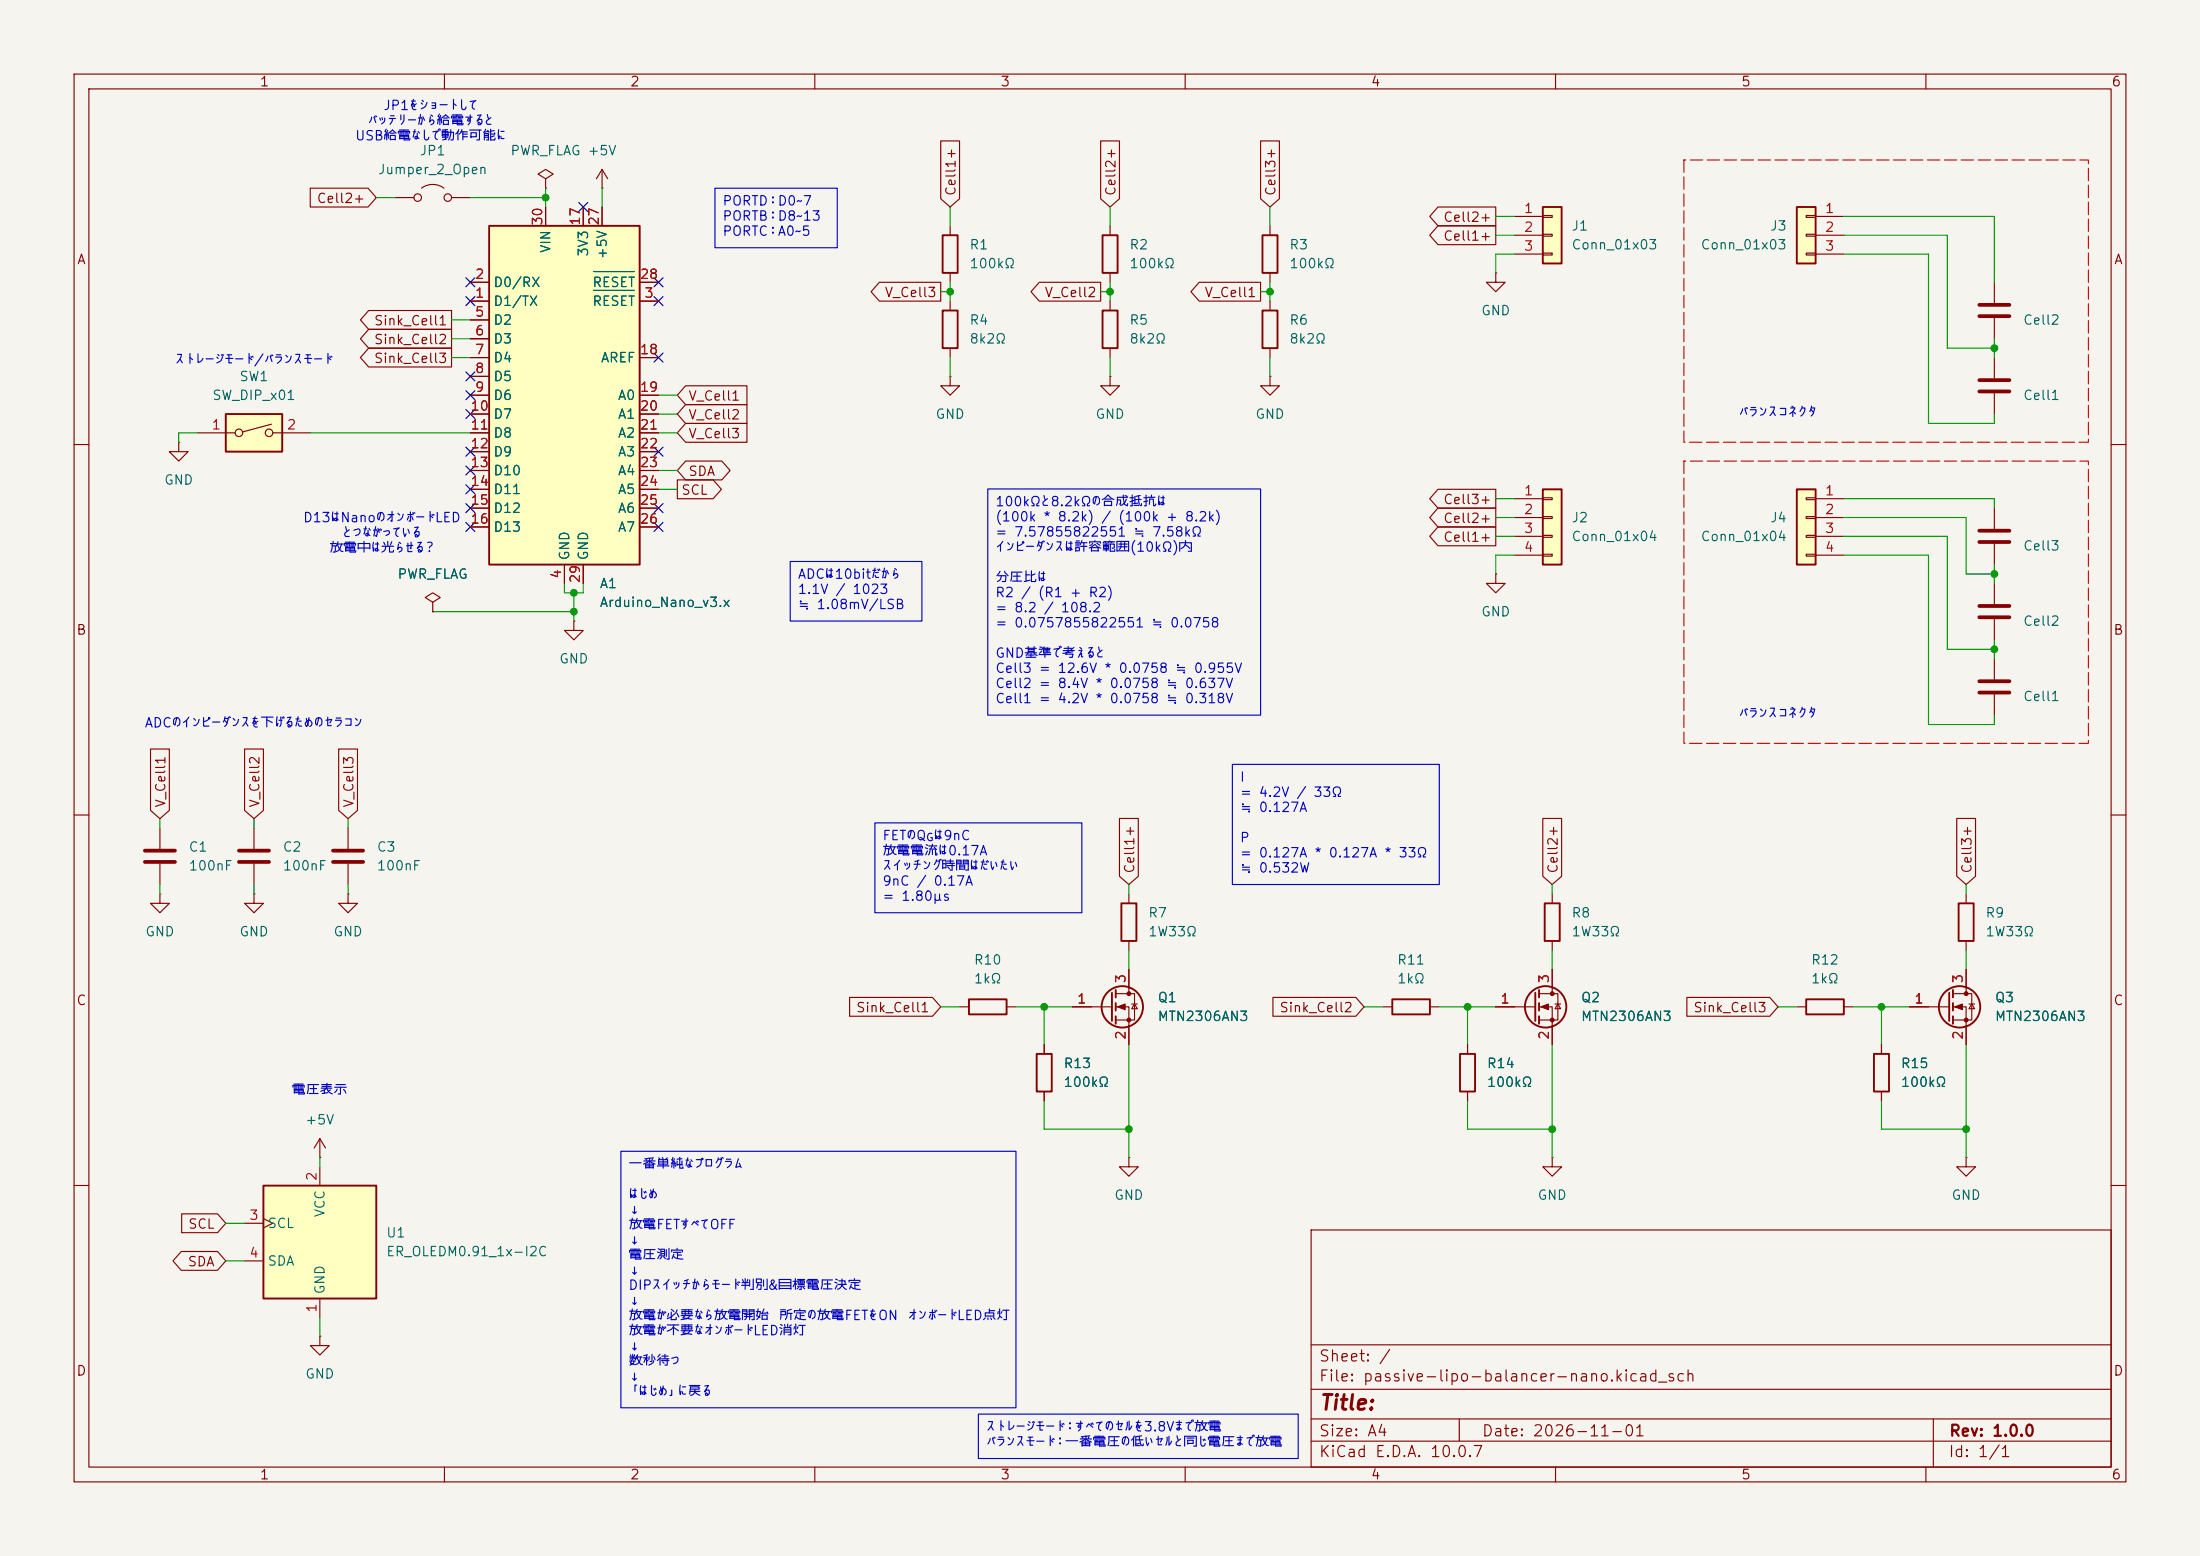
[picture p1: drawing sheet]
<svg xmlns="http://www.w3.org/2000/svg" width="297mm" height="210mm" viewBox="0 0 297 210" stroke-linecap="round" stroke-linejoin="round" font-family="sans-serif">
<path d="M0 0h297v210h-297z" fill="#f5f4ef" stroke="#f5f4ef" stroke-width=".14"/>
<g fill="none" stroke="#840000" stroke-width=".15">
<path d="M10 10h277v190h-277zM12 12h273v186h-273zM60 10v2M110 10v2M160 10v2M210 10v2M260 10v2M73.7 24.1l1-.6-1-.6-1.1 .6 1.1 .6v1.3M73.7 25.4h.1M10 60h2M285 60h2M10 110h2"/>
<path d="M285 110h2M10 160h2M177 166h108v32h-108zM285 160h2M60 198v2M110 198v2M160 198v2M177 194.5h108M177 191.5h108M177 187.5h108M177 181.5h108M197 191.5v3"/>
<path d="M210 198v2M260 198v2M261 191.5v6.5"/>
</g>
<path d="M208.3 27.9h2.5v7.7h-2.5z" fill="#ffffc2"/>
<g fill="none" stroke="#840000" stroke-width=".25">
<path d="M127.3 31.8h2v5h-2zM148.8 31.8h2.1v5h-2.1zM208.3 27.9h2.5v7.7h-2.5zM127.3 41.9h2v5.1h-2zM148.8 41.9h2.1v5.1h-2.1zM170.4 41.9h2.1v5.1h-2.1zM151.4 121.9h2v5.1h-2zM188 134.9h5v2h-5zM207.3 134v3.8M207.8 133.6v1M207.8 135.4v1M207.8 137.2v1"/>
<path d="M243.8 134.9h5.1v2h-5.1zM263.1 134v3.8M263.7 133.6v1M263.7 135.4v1M263.7 137.2v1M264.4 121.9h2v5.1h-2zM140 142.2h2v5.1h-2zM197.1 142.2h2v5.1h-2zM253 142.2h2v5.1h-2z"/>
<circle cx="208.7" cy="135.9" r="2.79"/>
<circle cx="264.5" cy="135.9" r="2.79"/>
</g>
<g fill="none" stroke="#840000" stroke-width=".15">
<path d="M53.3 26.7h2.6M56.9 25.4a2.54 2.54 0 0 1 3 0M61 26.7h2.5M81.3 25.4h.1M81.3 22.9l-.8 1.2M81.3 22.9l.7 1.2M81.3 22.9v2.5M128.3 30.5v1.3M128.3 36.8v1.3M149.9 30.5v1.3M149.9 36.8v1.3M201.9 36.8v1.3h1.3l-1.3 1.3-1.2-1.3h1.2"/>
<path d="M201.9 36.8h.1M204.5 29.2h3.8M204.5 31.8h3.8M204.5 34.3h3.8M208.3 29.1h1.2v.2h-1.2zM208.3 31.6h1.2v.3h-1.2zM208.3 34.2h1.2v.2h-1.2zM128.3 50.8v1.3h1.2l-1.2 1.2-1.3-1.2h1.3M128.3 50.8h.1M128.3 40.6v1.3M128.3 47v1.3M149.9 50.8v1.3h1.2l-1.2 1.2-1.3-1.2h1.3"/>
<path d="M149.9 50.8h.1M149.9 40.6v1.3M149.9 47v1.3M171.4 50.8v1.3h1.3l-1.3 1.2-1.2-1.2h1.2M171.4 50.8h.1M171.4 40.6v1.3M171.4 47v1.3M201.9 77.5v1.2h1.3l-1.3 1.3-1.2-1.3h1.2M201.9 77.5h.1M47 111.8v2.8M47 116.6v2.8M152.4 120.7v1.2"/>
<path d="M152.4 127v1.3M186.7 135.9h1.3M193 135.9h1.3M201.9 135.9h5.4M207.8 134.1h2.5v3.6h-2.5M207.8 135.9h1.7v5.1M209.5 130.8v3.3M209.9 135.5h.8M210.3 135.5l.4 .6h-.8zM242.6 135.9h1.2M248.9 135.9h1.3M257.8 135.9h5.3"/>
<path d="M263.7 134.1h2.5v3.6h-2.5M263.7 135.9h1.7v5.1M265.4 120.7v1.2M265.4 127v1.3M265.4 130.8v3.3M265.8 135.5h.8M266.2 135.5l.4 .6h-.8zM141 141v1.2M141 147.3v1.3M152.4 156.2v1.3h1.3l-1.3 1.3-1.3-1.3h1.3M152.4 156.2h.1M198.1 141v1.2"/>
<path d="M198.1 147.3v1.3M209.5 156.2v1.3h1.3l-1.3 1.3-1.2-1.3h1.2M209.5 156.2h.1M254 141v1.2M254 147.3v1.3M265.4 156.2v1.3h1.3l-1.3 1.3-1.2-1.3h1.2M265.4 156.2h.1"/>
<circle cx="56.4" cy="26.7" r=".51"/>
<circle cx="60.5" cy="26.7" r=".51"/>
</g>
<g fill="#840000" stroke="#840000" stroke-width=".15">
<path d="M263.9 135.9l1-.4v.8z"/>
<path d="M208 135.9l1-.4v.8z"/>
<circle cx="265.4" cy="134.1" r=".25"/>
<circle cx="265.4" cy="137.7" r=".25"/>
<circle cx="209.5" cy="134.1" r=".25"/>
<circle cx="209.5" cy="137.7" r=".25"/>
</g>
<path d="M45 114.8h4M45 116.3h4" fill="none" stroke="#840000" stroke-width=".51"/>
<path d="M30.5 55.9h7.6v5.1h-7.6z" fill="#ffffc2"/>
<g fill="none" stroke="#840000" stroke-width=".15">
<path d="M171.4 30.5v1.3M171.4 36.8v1.3M26.7 58.4h5M36.7 57.3l-3.9 1M36.8 58.4h5.1"/>
<circle cx="32.3" cy="58.4" r=".51"/>
<circle cx="36.3" cy="58.4" r=".51"/>
</g>
<path d="M170.4 31.8h2.1v5h-2.1zM30.5 55.9h7.6v5.1h-7.6z" fill="none" stroke="#840000" stroke-width=".25"/>
<path d="M242.6 27.9h2.5v7.7h-2.5z" fill="#ffffc2"/>
<path d="M242.6 27.9h2.5v7.7h-2.5zM208.5 121.9h2.1v5.1h-2.1z" fill="none" stroke="#840000" stroke-width=".25"/>
<g fill="none" stroke="#840000" stroke-width=".15">
<path d="M243.8 29.1h1.3v.2h-1.3zM243.8 31.6h1.3v.3h-1.3zM243.8 34.2h1.3v.2h-1.3zM245.1 29.2h3.8M245.1 31.8h3.8M245.1 34.3h3.8M269.2 38.1v2.8M24.1 59.7v1.3h1.3l-1.3 1.2-1.2-1.2h1.2M24.1 59.7h.1M269.2 42.9v2.8M269.2 48.3v2.8M269.2 53.1v2.8"/>
<path d="M58.4 81.3l1-.7-1-.6-1 .6 1 .7v1.3M58.4 82.6h.1M209.5 120.7v1.2M209.5 127v1.3"/>
</g>
<path d="M267.2 51.3h4.1M267.2 52.8h4.1M267.2 41.1h4.1M267.2 42.7h4.1" fill="none" stroke="#840000" stroke-width=".51"/>
<path d="M208.3 66h2.5v10.2h-2.5z" fill="#ffffc2"/>
<path d="M208.3 66h2.5v10.2h-2.5z" fill="none" stroke="#840000" stroke-width=".25"/>
<path d="M204.5 67.3h3.8M204.5 69.9h3.8M204.5 72.4h3.8M204.5 74.9h3.8M208.3 67.2h1.2v.2h-1.2zM208.3 69.7h1.2v.3h-1.2zM208.3 72.3h1.2v.2h-1.2zM208.3 74.8h1.2v.3h-1.2z" fill="none" stroke="#840000" stroke-width=".15"/>
<path d="M66 30.5h20.4v45.7h-20.4z" fill="#ffffc2"/>
<g fill="none" stroke="#840000" stroke-width=".25">
<path d="M66 30.5h20.4v45.7h-20.4zM130.8 134.9h5.1v2h-5.1zM150.1 134v3.8M150.6 133.6v1M150.6 135.4v1M150.6 137.2v1"/>
<circle cx="151.5" cy="135.9" r="2.79"/>
</g>
<g fill="none" stroke="#840000" stroke-width=".15">
<path d="M63.5 38.1h2.5M73.7 27.9v2.6M78.7 27.9v2.6M81.3 27.9v2.6M86.4 38.1h2.5M63.5 40.6h2.5M63.5 43.2h2.5M63.5 45.7h2.5M63.5 48.3h2.5M63.5 50.8h2.5M63.5 53.3h2.5M63.5 55.9h2.5"/>
<path d="M63.5 58.4h2.5M86.4 40.6h2.5M86.4 48.3h2.5M86.4 53.3h2.5M86.4 55.9h2.5M86.4 58.4h2.5M63.5 61h2.5M63.5 63.5h2.5M63.5 66h2.5M63.5 68.6h2.5M63.5 71.1h2.5M76.2 76.2v2.5"/>
<path d="M78.7 76.2v2.5M86.4 61h2.5M86.4 63.5h2.5M86.4 66h2.5M86.4 68.6h2.5M86.4 71.1h2.5M269.2 68.6v2.8M269.2 73.4v2.8M77.5 83.8v1.3h1.2l-1.2 1.3-1.3-1.3h1.3M77.5 83.8h.1M129.5 135.9h1.3M135.9 135.9h1.3"/>
<path d="M144.8 135.9h5.3M150.6 134.1h2.6v3.6h-2.6M150.6 135.9h1.8v5.1M152.4 130.8v3.3M152.8 135.5h.7M153.2 135.5l.3 .6h-.7zM43.2 156.2h.1M43.2 153.7l-.8 1.2M43.2 153.7l.7 1.2M43.2 153.7v2.5M43.2 180.3v1.3h1.2l-1.2 1.3-1.3-1.3h1.3M43.2 180.3h.1"/>
</g>
<path d="M80.1 39.2h5.5M80.1 36.7h5.5" fill="none" stroke="#006464" stroke-width=".15"/>
<g fill="#840000" stroke="#840000" stroke-width=".15">
<path d="M150.9 135.9l1-.4v.8z"/>
<circle cx="152.4" cy="134.1" r=".25"/>
<circle cx="152.4" cy="137.7" r=".25"/>
</g>
<path d="M267.2 71.6h4.1M267.2 73.2h4.1" fill="none" stroke="#840000" stroke-width=".51"/>
<path d="M35.6 160h15.2v15.3h-15.2z" fill="#ffffc2"/>
<path d="M35.6 160h15.2v15.3h-15.2z" fill="none" stroke="#840000" stroke-width=".25"/>
<g fill="none" stroke="#840000" stroke-width=".15">
<path d="M269.2 78.7v2.8M269.2 83.6v2.8M269.2 88.9v2.8M269.2 93.7v2.8M21.6 111.8v2.8M21.6 116.6v2.8M34.3 111.8v2.8M34.3 116.6v2.8M21.6 120.7v1.2h1.3l-1.3 1.3-1.3-1.3h1.3M21.6 120.7h.1M34.3 120.7v1.2h1.3l-1.3 1.3-1.3-1.3h1.3M34.3 120.7h.1"/>
<path d="M47 120.7v1.2h1.3l-1.3 1.3-1.3-1.3h1.3M47 120.7h.1M43.2 157.5v2.5M33 165.1h2.6M33 170.2h2.6M35.6 164.5l1.2 .6-1.2 .6M43.2 175.3v2.5"/>
</g>
<path d="M267.2 81.8h4.1M267.2 83.3h4.1M267.2 91.9h4.1M267.2 93.5h4.1M19.6 114.8h4M19.6 116.3h4M32.3 114.8h4M32.3 116.3h4" fill="none" stroke="#840000" stroke-width=".51"/>
<path d="M242.6 66h2.5v10.2h-2.5z" fill="#ffffc2"/>
<path d="M242.6 66h2.5v10.2h-2.5z" fill="none" stroke="#840000" stroke-width=".25"/>
<g fill="none" stroke="#840000" stroke-width=".15">
<path d="M127 19h2.5v7.8l-1.2 1.1-1.3-1.1zM148.6 19h2.5v7.8l-1.2 1.1-1.3-1.1zM170.2 19h2.5v7.8l-1.3 1.1-1.2-1.1zM41.9 25.4h7.8l1.1 1.3-1.1 1.2h-7.8zM63.5 38.1h2.5M73.7 27.9v2.6M78.7 27.9v2.6M81.3 27.9v2.6M86.4 38.1h2.5M118.7 38.1h8.3v2.5h-8.3l-1.1-1.2zM140.3 38.1h8.3v2.5h-8.3l-1.1-1.2zM161.9 38.1h8.3v2.5h-8.3l-1.1-1.2z"/>
<path d="M194.1 27.9h7.8v2.6h-7.8l-1.1-1.3zM194.1 30.5h7.8v2.5h-7.8l-1.1-1.2zM49.8 44.4h11.2v2.6h-11.2l-1.1-1.3zM49.8 41.9h11.2v2.6h-11.2l-1.1-1.3zM49.8 47h11.2v2.5h-11.2l-1.1-1.2zM63.5 40.6h2.5M63.5 43.2h2.5M63.5 45.7h2.5M63.5 48.3h2.5M63.5 50.8h2.5M63.5 53.3h2.5M63.5 55.9h2.5"/>
<path d="M63.5 58.4h2.5M86.4 40.6h2.5M86.4 48.3h2.5M86.4 53.3h2.5M86.4 55.9h2.5M86.4 58.4h2.5M92.6 52.1h8.2v2.5h-8.2l-1.2-1.3zM92.6 54.6h8.2v2.6h-8.2l-1.2-1.3zM92.6 57.1h8.2v2.6h-8.2l-1.2-1.3zM63.5 61h2.5M63.5 63.5h2.5M63.5 66h2.5"/>
<path d="M63.5 68.6h2.5M63.5 71.1h2.5M76.2 76.2v2.5M78.7 76.2v2.5M86.4 61h2.5M86.4 63.5h2.5M86.4 66h2.5M86.4 68.6h2.5M86.4 71.1h2.5M91.4 64.8h4.9l1.1 1.2-1.1 1.3h-4.9zM92.6 62.2h4.9l1.1 1.3-1.1 1.3h-4.9l-1.2-1.3zM194.1 71.1h7.8v2.6h-7.8l-1.1-1.3z"/>
<path d="M194.1 68.6h7.8v2.5h-7.8l-1.1-1.2zM194.1 66h7.8v2.6h-7.8l-1.1-1.3zM243.8 67.2h1.3v.2h-1.3zM243.8 69.7h1.3v.3h-1.3zM243.8 72.3h1.3v.2h-1.3zM243.8 74.8h1.3v.3h-1.3zM245.1 67.3h3.8M245.1 69.9h3.8M245.1 72.4h3.8M245.1 74.9h3.8M58.4 82.6h.1M20.3 101.1h2.6v8.3l-1.3 1.1-1.3-1.1z"/>
<path d="M33 101.1h2.6v8.3l-1.3 1.1-1.3-1.1zM45.7 101.1h2.6v8.3l-1.3 1.1-1.3-1.1zM151.1 110.5h2.6v7.8l-1.3 1.1-1.3-1.1zM208.3 110.5h2.5v7.8l-1.3 1.1-1.2-1.1zM264.2 110.5h2.5v7.8l-1.3 1.1-1.2-1.1zM114.7 134.6h11.2l1.1 1.3-1.1 1.3h-11.2zM144.8 135.9h2.5M152.4 130.8v2.6M152.4 138.4v2.6M171.8 134.6h11.2l1.1 1.3-1.1 1.3h-11.2zM201.9 135.9h2.6M209.5 130.8v2.6"/>
<path d="M209.5 138.4v2.6M227.7 134.6h11.2l1.1 1.3-1.1 1.3h-11.2zM257.8 135.9h2.5M265.4 130.8v2.6M265.4 138.4v2.6M141 141v1.2M141 147.3v1.3M198.1 141v1.2M198.1 147.3v1.3M254 141v1.2M254 147.3v1.3M24.5 168.9h4.9l1.1 1.3-1.1 1.3h-4.9l-1.1-1.3z"/>
<path d="M24.5 163.8h4.9l1.1 1.3-1.1 1.3h-4.9z"/>
</g>
<path d="M227.3 21.6v38.1h54.6v-38.1h-54.6M227.3 62.2v38.1h54.6v-38.1h-54.6" fill="none" stroke="#f00" stroke-width=".15" stroke-dasharray="1.7 .6"/>
<g fill="none" stroke="#009600" stroke-width=".15">
<path d="M50.8 26.7h2.5M63.5 26.7h10.2M73.7 25.4v2.5M81.3 25.4v2.5M127 39.4h1.3M128.3 27.9v2.6M128.3 38.1v2.5M148.6 39.4h1.3M149.9 27.9v2.6M149.9 38.1v2.5M170.2 39.4h1.2M171.4 27.9v2.6"/>
<path d="M171.4 38.1v2.5M201.9 31.8h2.6M201.9 29.2h2.6M204.5 34.3h-2.6v2.5M248.9 34.3h11.4v22.9h8.9v-1.3M248.9 31.8h14v15.2h6.3M248.9 29.2h20.3v8.9M26.7 58.4h-2.6v1.3M41.9 58.4h21.6M61 43.2h2.5M61 45.7h2.5M61 48.3h2.5"/>
<path d="M88.9 58.4h2.5M88.9 55.9h2.5M88.9 53.3h2.5M128.3 48.3v2.5M149.9 48.3v2.5M171.4 48.3v2.5M269.2 45.7v2.6M76.2 78.7v1.3h2.5v-1.3M88.9 63.5h2.5M88.9 66h2.5M201.9 72.4h2.6M201.9 67.3h2.6"/>
<path d="M201.9 69.9h2.6M204.5 74.9h-2.6v2.6M248.9 72.4h14v15.2h6.3M248.9 74.9h11.4v22.9h8.9v-1.3M248.9 67.3h20.3v1.3M248.9 69.9h16.5v7.6h3.8M269.2 76.2v2.5M58.4 82.6h19.1M77.5 80v3.8M269.2 86.4v2.5M21.6 110.5v1.3M21.6 119.4v1.3"/>
<path d="M34.3 110.5v1.3M34.3 119.4v1.3M47 110.5v1.3M47 119.4v1.3M152.4 119.4v1.3M209.5 119.4v1.3M265.4 119.4v1.3M127 135.9h2.5M137.2 135.9h7.6M141 135.9v5.1M152.4 128.3v2.5M184.1 135.9h2.6"/>
<path d="M194.3 135.9h7.6M198.1 135.9v5.1M209.5 128.3v2.5M240 135.9h2.6M250.2 135.9h7.6M254 135.9v5.1M265.4 128.3v2.5M43.2 156.2v1.3M141 148.6v3.8h11.4M152.4 141v15.2M198.1 148.6v3.8h11.4M209.5 141v15.2"/>
<path d="M254 148.6v3.8h11.4M265.4 141v15.2M30.5 170.2h2.5M30.5 165.1h2.5M43.2 177.8v2.5"/>
</g>
<g fill="none" stroke="#000084" stroke-width=".15">
<path d="M62.9 37.5l1.2 1.2M64.1 37.5l-1.2 1.2M78.1 27.3l1.2 1.2M79.3 27.3l-1.2 1.2M88.3 37.5l1.2 1.2M89.5 37.5l-1.2 1.2M62.9 40l1.2 1.2M62.9 50.2l1.2 1.2M62.9 52.7l1.2 1.2M62.9 55.3l1.2 1.2M64.1 40l-1.2 1.2M64.1 50.2l-1.2 1.2"/>
<path d="M64.1 52.7l-1.2 1.2M64.1 55.3l-1.2 1.2M88.3 40l1.2 1.2M88.3 47.7l1.2 1.2M89.5 40l-1.2 1.2M89.5 47.7l-1.2 1.2M62.9 65.4l1.2 1.2M62.9 70.5l1.2 1.2M62.9 68l1.2 1.2M62.9 60.4l1.2 1.2M62.9 62.9l1.2 1.2M64.1 65.4l-1.2 1.2"/>
<path d="M64.1 70.5l-1.2 1.2M64.1 68l-1.2 1.2M64.1 60.4l-1.2 1.2M64.1 62.9l-1.2 1.2M88.3 68l1.2 1.2M88.3 70.5l1.2 1.2M88.3 60.4l1.2 1.2M89.5 68l-1.2 1.2M89.5 70.5l-1.2 1.2M89.5 60.4l-1.2 1.2"/>
</g>
<path d="M96.5 25.4h16.5v8h-16.5zM106.7 75.8h17.8v8h-17.8zM133.3 66h36.9v30.5h-36.9zM118.1 111.1h27.9v12.1h-27.9zM166.4 103.2h27.9v16.2h-27.9zM83.8 155.4h53.4v34.6h-53.4zM132.1 190.9h43.2v6h-43.2z" fill="none" stroke="#0000c2" stroke-width=".15"/>
<path d="M80.1 39.2h5.5M80.1 36.7h5.5" fill="none" stroke="#006464" stroke-width=".15"/>
<g fill="#009600" stroke="#009600" stroke-width=".14">
<circle cx="128.3" cy="39.4" r=".46"/>
<circle cx="73.7" cy="26.7" r=".46"/>
<circle cx="269.2" cy="47" r=".46"/>
<circle cx="149.9" cy="39.4" r=".46"/>
<circle cx="171.4" cy="39.4" r=".46"/>
<circle cx="77.5" cy="82.6" r=".46"/>
<circle cx="77.5" cy="80" r=".46"/>
<circle cx="265.4" cy="152.4" r=".46"/>
<circle cx="152.4" cy="152.4" r=".46"/>
<circle cx="209.5" cy="152.4" r=".46"/>
<circle cx="254" cy="135.9" r=".46"/>
<circle cx="198.1" cy="135.9" r=".46"/>
<circle cx="141" cy="135.9" r=".46"/>
<circle cx="269.2" cy="77.5" r=".46"/>
<circle cx="269.2" cy="87.6" r=".46"/>
</g>
<text font-size="2" fill="#840000" x="178" y="190.8">Title:</text>
<g font-size="1.5" fill="#840000">
<text x="178" y="184.1">Sheet: /</text>
<text x="178" y="186.8">File: passive-lipo-balancer-nano.kicad_sch</text>
<text x="178" y="197">KiCad E.D.A. 10.0.7</text>
<text x="178" y="194.2">Size: A4</text>
<text x="200" y="194.2">Date: 2026-11-01</text>
<text x="263" y="197">Id: 1/1</text>
<text x="263" y="194.2">Rev: 1.0.0</text>
</g>
<g font-size="1.3" fill="#840000">
<text x="35" y="12">1</text>
<text x="85" y="12">2</text>
<text x="135" y="12">3</text>
<text x="185" y="12">4</text>
<text x="235" y="12">5</text>
<text x="285" y="12">6</text>
<text x="42.7" y="27.7">Cell2+</text>
<text x="129.3" y="26.5" transform="rotate(-90 129.3 26.5)">Cell1+</text>
<text x="150.9" y="26.5" transform="rotate(-90 150.9 26.5)">Cell2+</text>
<text x="172.5" y="26.5" transform="rotate(-90 172.5 26.5)">Cell3+</text>
<text x="10.3" y="36">A</text>
<text x="194.8" y="30.3">Cell2+</text>
<text x="194.8" y="32.8">Cell1+</text>
<text x="285.3" y="36">A</text>
<text x="119.3" y="40.4">V_Cell3</text>
<text x="140.9" y="40.4">V_Cell2</text>
<text x="162.5" y="40.4">V_Cell1</text>
<text x="50.4" y="46.8">Sink_Cell2</text>
<text x="50.4" y="44.2">Sink_Cell1</text>
<text x="50.4" y="49.3">Sink_Cell3</text>
<text x="92.8" y="54.4">V_Cell1</text>
<text x="92.8" y="56.9">V_Cell2</text>
<text x="92.8" y="59.5">V_Cell3</text>
<text x="92.8" y="64.6">SDA</text>
<text x="91.9" y="67.1">SCL</text>
<text x="194.8" y="70.9">Cell2+</text>
<text x="194.8" y="68.4">Cell3+</text>
<text x="194.8" y="73.4">Cell1+</text>
<text x="10.2" y="86">B</text>
<text x="285.2" y="86">B</text>
<text x="22.6" y="109.1" transform="rotate(-90 22.6 109.1)">V_Cell1</text>
<text x="35.3" y="109.1" transform="rotate(-90 35.3 109.1)">V_Cell2</text>
<text x="48" y="109.1" transform="rotate(-90 48 109.1)">V_Cell3</text>
<text x="153.5" y="118" transform="rotate(-90 153.5 118)">Cell1+</text>
<text x="210.6" y="118" transform="rotate(-90 210.6 118)">Cell2+</text>
<text x="266.5" y="118" transform="rotate(-90 266.5 118)">Cell3+</text>
<text x="10.2" y="136">C</text>
<text x="115.5" y="136.9">Sink_Cell1</text>
<text x="172.6" y="136.9">Sink_Cell2</text>
<text x="228.5" y="136.9">Sink_Cell3</text>
<text x="285.2" y="136">C</text>
<text x="25.3" y="166.2">SCL</text>
<text x="25.3" y="171.2">SDA</text>
<text x="10.2" y="186">D</text>
<text x="285.2" y="186">D</text>
<text x="35" y="200">1</text>
<text x="85" y="200">2</text>
<text x="135" y="200">3</text>
<text x="185" y="200">4</text>
<text x="235" y="200">5</text>
<text x="285" y="200">6</text>
</g>
<g font-size="1.3" fill="#0000c2">
<text x="49.5" y="17.2">バッテリーから給電すると</text>
<text x="51.7" y="15.2">JP1をショートして</text>
<text x="47.8" y="19.3">USB給電なしで動作可能に</text>
<text x="97.4" y="28.1">PORTD：D0~7</text>
<text x="97.4" y="30.1">PORTB：D8~13</text>
<text x="97.4" y="32.1">PORTC：A0~5</text>
<text x="23.5" y="49.5">ストレージモード/バランスモード</text>
<text x="234.6" y="56.6">バランスコネクタ</text>
<text x="40.8" y="70.8">D13はNanoのオンボードLED</text>
<text x="134.3" y="68.7">100kΩと8.2kΩの合成抵抗は</text>
<text x="134.3" y="70.7">(100k * 8.2k) / (100k + 8.2k)</text>
<text x="44.4" y="74.9">放電中は光らせる？</text>
<text x="46.1" y="72.8">とつながっている</text>
<text x="134.3" y="72.7">= 7.57855822551 ≒ 7.58kΩ</text>
<text x="134.3" y="74.8">インピーダンスは許容範囲(10kΩ)内</text>
<text x="107.6" y="78.4">ADCは10bitだから</text>
<text x="107.6" y="80.5">1.1V / 1023</text>
<text x="107.6" y="82.5">≒ 1.08mV/LSB</text>
<text x="134.3" y="78.9">分圧比は</text>
<text x="134.3" y="80.9">R2 / (R1 + R2)</text>
<text x="134.3" y="83">= 8.2 / 108.2</text>
<text x="134.3" y="85">= 0.0757855822551 ≒ 0.0758</text>
<text x="134.3" y="89.1">GND基準で考えると</text>
<text x="134.3" y="91.1">Cell3 = 12.6V * 0.0758 ≒ 0.955V</text>
<text x="134.3" y="93.2">Cell2 = 8.4V * 0.0758 ≒ 0.637V</text>
<text x="134.3" y="95.2">Cell1 = 4.2V * 0.0758 ≒ 0.318V</text>
<text x="19.4" y="98.5">ADCのインピーダンスを下げるためのセラコン</text>
<text x="234.6" y="97.2">バランスコネクタ</text>
<text x="167.3" y="105.8">I</text>
<text x="167.3" y="107.9">= 4.2V / 33Ω</text>
<text x="119" y="113.7">FETのQ は9nC</text>
<text x="167.3" y="109.9">≒ 0.127A</text>
<text x="119" y="115.8">放電電流は0.17A</text>
<text x="119" y="117.8">スイッチング時間はだいたい</text>
<text x="119" y="119.9">9nC / 0.17A</text>
<text x="167.3" y="114">P</text>
<text x="167.3" y="116">= 0.127A * 0.127A * 33Ω</text>
<text x="167.3" y="118.1">≒ 0.532W</text>
<text x="119" y="121.9">= 1.80μs</text>
<text x="39.3" y="148">電圧表示</text>
<text x="84.7" y="158">一番単純なプログラム</text>
<text x="84.7" y="162.1">はじめ</text>
<text x="84.7" y="164.2">↓</text>
<text x="84.7" y="166.2">放電FETすべてOFF</text>
<text x="84.7" y="168.3">↓</text>
<text x="84.7" y="170.3">電圧測定</text>
<text x="84.7" y="172.4">↓</text>
<text x="84.7" y="174.4">DIPスイッチからモード判別＆目標電圧決定</text>
<text x="84.7" y="176.4">↓</text>
<text x="84.7" y="178.5">放電が必要なら放電開始　所定の放電FETをON　オンボードLED点灯</text>
<text x="84.7" y="180.5">放電が不要なオンボードLED消灯</text>
<text x="84.7" y="182.6">↓</text>
<text x="84.7" y="184.6">数秒待つ</text>
<text x="84.7" y="186.7">↓</text>
<text x="84.7" y="188.7">「はじめ」に戻る</text>
<text x="133" y="193.5">ストレージモード：すべてのセルを3.8Vまで放電</text>
<text x="133" y="195.6">バランスモード：一番電圧の低いセルと同じ電圧まで放電</text>
</g>
<g font-size="1.3" fill="#006464">
<text x="50.9" y="23.8">Jumper_2_Open</text>
<text x="56.6" y="21.3">JP1</text>
<text x="68.8" y="21.3">PWR_FLAG +5V</text>
<text x="74.6" y="34.2" transform="rotate(-90 74.6 34.2)">VIN</text>
<text x="79.7" y="34.7" transform="rotate(-90 79.7 34.7)">3V3</text>
<text x="82.2" y="35.1" transform="rotate(-90 82.2 35.1)">+5V</text>
<text x="130.8" y="34">R1</text>
<text x="152.4" y="34">R2</text>
<text x="174" y="34">R3</text>
<text x="212.1" y="31.4">J1</text>
<text x="212.1" y="34">Conn_01x03</text>
<text x="229.5" y="34">Conn_01x03</text>
<text x="238.9" y="31.4">J3</text>
<text x="66.5" y="41.6">D1/TX</text>
<text x="66.5" y="39.1">D0/RX</text>
<text x="79.9" y="41.6">RESET</text>
<text x="79.9" y="39.1">RESET</text>
<text x="130.8" y="36.5">100kΩ</text>
<text x="152.4" y="36.5">100kΩ</text>
<text x="174" y="36.5">100kΩ</text>
<text x="66.5" y="44.1">D2</text>
<text x="66.5" y="46.7">D3</text>
<text x="130.8" y="44.1">R4</text>
<text x="130.8" y="46.7">8k2Ω</text>
<text x="152.4" y="44.1">R5</text>
<text x="152.4" y="46.7">8k2Ω</text>
<text x="174" y="44.1">R6</text>
<text x="174" y="46.7">8k2Ω</text>
<text x="199.9" y="42.9">GND</text>
<text x="273" y="44.1">Cell2</text>
<text x="32.2" y="51.8">SW1</text>
<text x="66.5" y="49.2">D4</text>
<text x="66.5" y="51.8">D5</text>
<text x="81" y="49.2">AREF</text>
<text x="28.6" y="54.3">SW_DIP_x01</text>
<text x="66.5" y="54.3">D6</text>
<text x="66.5" y="56.8">D7</text>
<text x="66.5" y="59.4">D8</text>
<text x="83.3" y="54.3">A0</text>
<text x="83.3" y="56.8">A1</text>
<text x="83.3" y="59.4">A2</text>
<text x="126.2" y="56.8">GND</text>
<text x="147.8" y="56.8">GND</text>
<text x="169.4" y="56.8">GND</text>
<text x="273" y="54.3">Cell1</text>
<text x="22.1" y="65.7">GND</text>
<text x="66.5" y="61.9">D9</text>
<text x="66.5" y="64.5">D10</text>
<text x="83.3" y="61.9">A3</text>
<text x="83.3" y="64.5">A4</text>
<text x="66.5" y="67">D11</text>
<text x="66.5" y="69.5">D12</text>
<text x="83.3" y="67">A5</text>
<text x="83.3" y="69.5">A6</text>
<text x="212.1" y="70.8">J2</text>
<text x="238.9" y="70.8">J4</text>
<text x="66.5" y="72.1">D13</text>
<text x="77.2" y="75.7" transform="rotate(-90 77.2 75.7)">GND</text>
<text x="79.7" y="75.7" transform="rotate(-90 79.7 75.7)">GND</text>
<text x="83.3" y="72.1">A7</text>
<text x="212.1" y="73.4">Conn_01x04</text>
<text x="229.5" y="73.4">Conn_01x04</text>
<text x="273" y="74.6">Cell3</text>
<text x="53.6" y="78.4">PWR_FLAG</text>
<text x="80.9" y="79.7">A1</text>
<text x="80.9" y="82.2">Arduino_Nano_v3.x</text>
<text x="199.9" y="83.5">GND</text>
<text x="75.4" y="89.9">GND</text>
<text x="273" y="84.8">Cell2</text>
<text x="273" y="94.9">Cell1</text>
<text x="25.4" y="115.3">C1</text>
<text x="25.4" y="117.8">100nF</text>
<text x="38.1" y="115.3">C2</text>
<text x="38.1" y="117.8">100nF</text>
<text x="50.8" y="115.3">C3</text>
<text x="50.8" y="117.8">100nF</text>
<text x="154.9" y="124.2">R7</text>
<text x="212.1" y="124.2">R8</text>
<text x="268" y="124.2">R9</text>
<text x="19.5" y="126.7">GND</text>
<text x="32.2" y="126.7">GND</text>
<text x="44.9" y="126.7">GND</text>
<text x="131.4" y="130.5">R10</text>
<text x="154.9" y="126.7">1W33Ω</text>
<text x="188.5" y="130.5">R11</text>
<text x="212.1" y="126.7">1W33Ω</text>
<text x="244.4" y="130.5">R12</text>
<text x="268" y="126.7">1W33Ω</text>
<text x="131.4" y="133">1kΩ</text>
<text x="156.2" y="135.6">Q1</text>
<text x="188.5" y="133">1kΩ</text>
<text x="213.3" y="135.6">Q2</text>
<text x="244.4" y="133">1kΩ</text>
<text x="269.2" y="135.6">Q3</text>
<text x="156.2" y="138.1">MTN2306AN3</text>
<text x="213.3" y="138.1">MTN2306AN3</text>
<text x="269.2" y="138.1">MTN2306AN3</text>
<text x="143.5" y="144.5">R13</text>
<text x="143.5" y="147">100kΩ</text>
<text x="200.6" y="144.5">R14</text>
<text x="200.6" y="147">100kΩ</text>
<text x="256.5" y="144.5">R15</text>
<text x="256.5" y="147">100kΩ</text>
<text x="41.1" y="152.1">+5V</text>
<text x="36" y="166.1">SCL</text>
<text x="44.1" y="164.4" transform="rotate(-90 44.1 164.4)">VCC</text>
<text x="52.1" y="167.3">U1</text>
<text x="150.3" y="162.3">GND</text>
<text x="207.5" y="162.3">GND</text>
<text x="263.4" y="162.3">GND</text>
<text x="36" y="171.1">SDA</text>
<text x="52.1" y="169.9">ER_OLEDM0.91_1x-I2C</text>
<text x="44.1" y="174.8" transform="rotate(-90 44.1 174.8)">GND</text>
<text x="41.1" y="186.4">GND</text>
</g>
<g font-size="1.3" fill="#a90000">
<text x="205.6" y="29.1">1</text>
<text x="246.3" y="29.1">1</text>
<text x="73.5" y="30.5" transform="rotate(-90 73.5 30.5)">30</text>
<text x="78.6" y="30.5" transform="rotate(-90 78.6 30.5)">17</text>
<text x="81.1" y="30.5" transform="rotate(-90 81.1 30.5)">27</text>
<text x="205.6" y="31.6">2</text>
<text x="205.6" y="34.2">3</text>
<text x="246.3" y="31.6">2</text>
<text x="246.3" y="34.2">3</text>
<text x="64" y="40.5">1</text>
<text x="64" y="38">2</text>
<text x="86.3" y="38">28</text>
<text x="86.9" y="40.5">3</text>
<text x="64" y="43">5</text>
<text x="64" y="45.6">6</text>
<text x="64" y="48.1">7</text>
<text x="64" y="50.7">8</text>
<text x="64" y="53.2">9</text>
<text x="86.3" y="48.1">18</text>
<text x="86.3" y="53.2">19</text>
<text x="28.5" y="58.3">1</text>
<text x="38.6" y="58.3">2</text>
<text x="63.4" y="55.7">10</text>
<text x="63.4" y="58.3">11</text>
<text x="86.3" y="55.7">20</text>
<text x="86.3" y="58.3">21</text>
<text x="63.4" y="60.8">12</text>
<text x="63.4" y="63.4">13</text>
<text x="63.4" y="65.9">14</text>
<text x="86.3" y="60.8">22</text>
<text x="86.3" y="63.4">23</text>
<text x="86.3" y="65.9">24</text>
<text x="63.4" y="68.4">15</text>
<text x="63.4" y="71">16</text>
<text x="86.3" y="68.4">25</text>
<text x="86.3" y="71">26</text>
<text x="205.6" y="67.2">1</text>
<text x="205.6" y="69.7">2</text>
<text x="246.3" y="67.2">1</text>
<text x="246.3" y="69.7">2</text>
<text x="205.6" y="72.3">3</text>
<text x="205.6" y="74.8">4</text>
<text x="246.3" y="72.3">3</text>
<text x="246.3" y="74.8">4</text>
<text x="76.1" y="78.2" transform="rotate(-90 76.1 78.2)">4</text>
<text x="78.6" y="78.8" transform="rotate(-90 78.6 78.8)">29</text>
<text x="145.3" y="135.8">1</text>
<text x="152.3" y="132.8" transform="rotate(-90 152.3 132.8)">3</text>
<text x="202.5" y="135.8">1</text>
<text x="209.4" y="132.8" transform="rotate(-90 209.4 132.8)">3</text>
<text x="258.3" y="135.8">1</text>
<text x="265.3" y="132.8" transform="rotate(-90 265.3 132.8)">3</text>
<text x="152.3" y="140.4" transform="rotate(-90 152.3 140.4)">2</text>
<text x="209.4" y="140.4" transform="rotate(-90 209.4 140.4)">2</text>
<text x="265.3" y="140.4" transform="rotate(-90 265.3 140.4)">2</text>
<text x="43" y="159.5" transform="rotate(-90 43 159.5)">2</text>
<text x="33.6" y="165">3</text>
<text x="33.6" y="170">4</text>
<text x="43" y="177.3" transform="rotate(-90 43 177.3)">1</text>
</g>
<text font-size="1" fill="#0000c2" x="124.9" y="113.8">G</text>
</svg>
